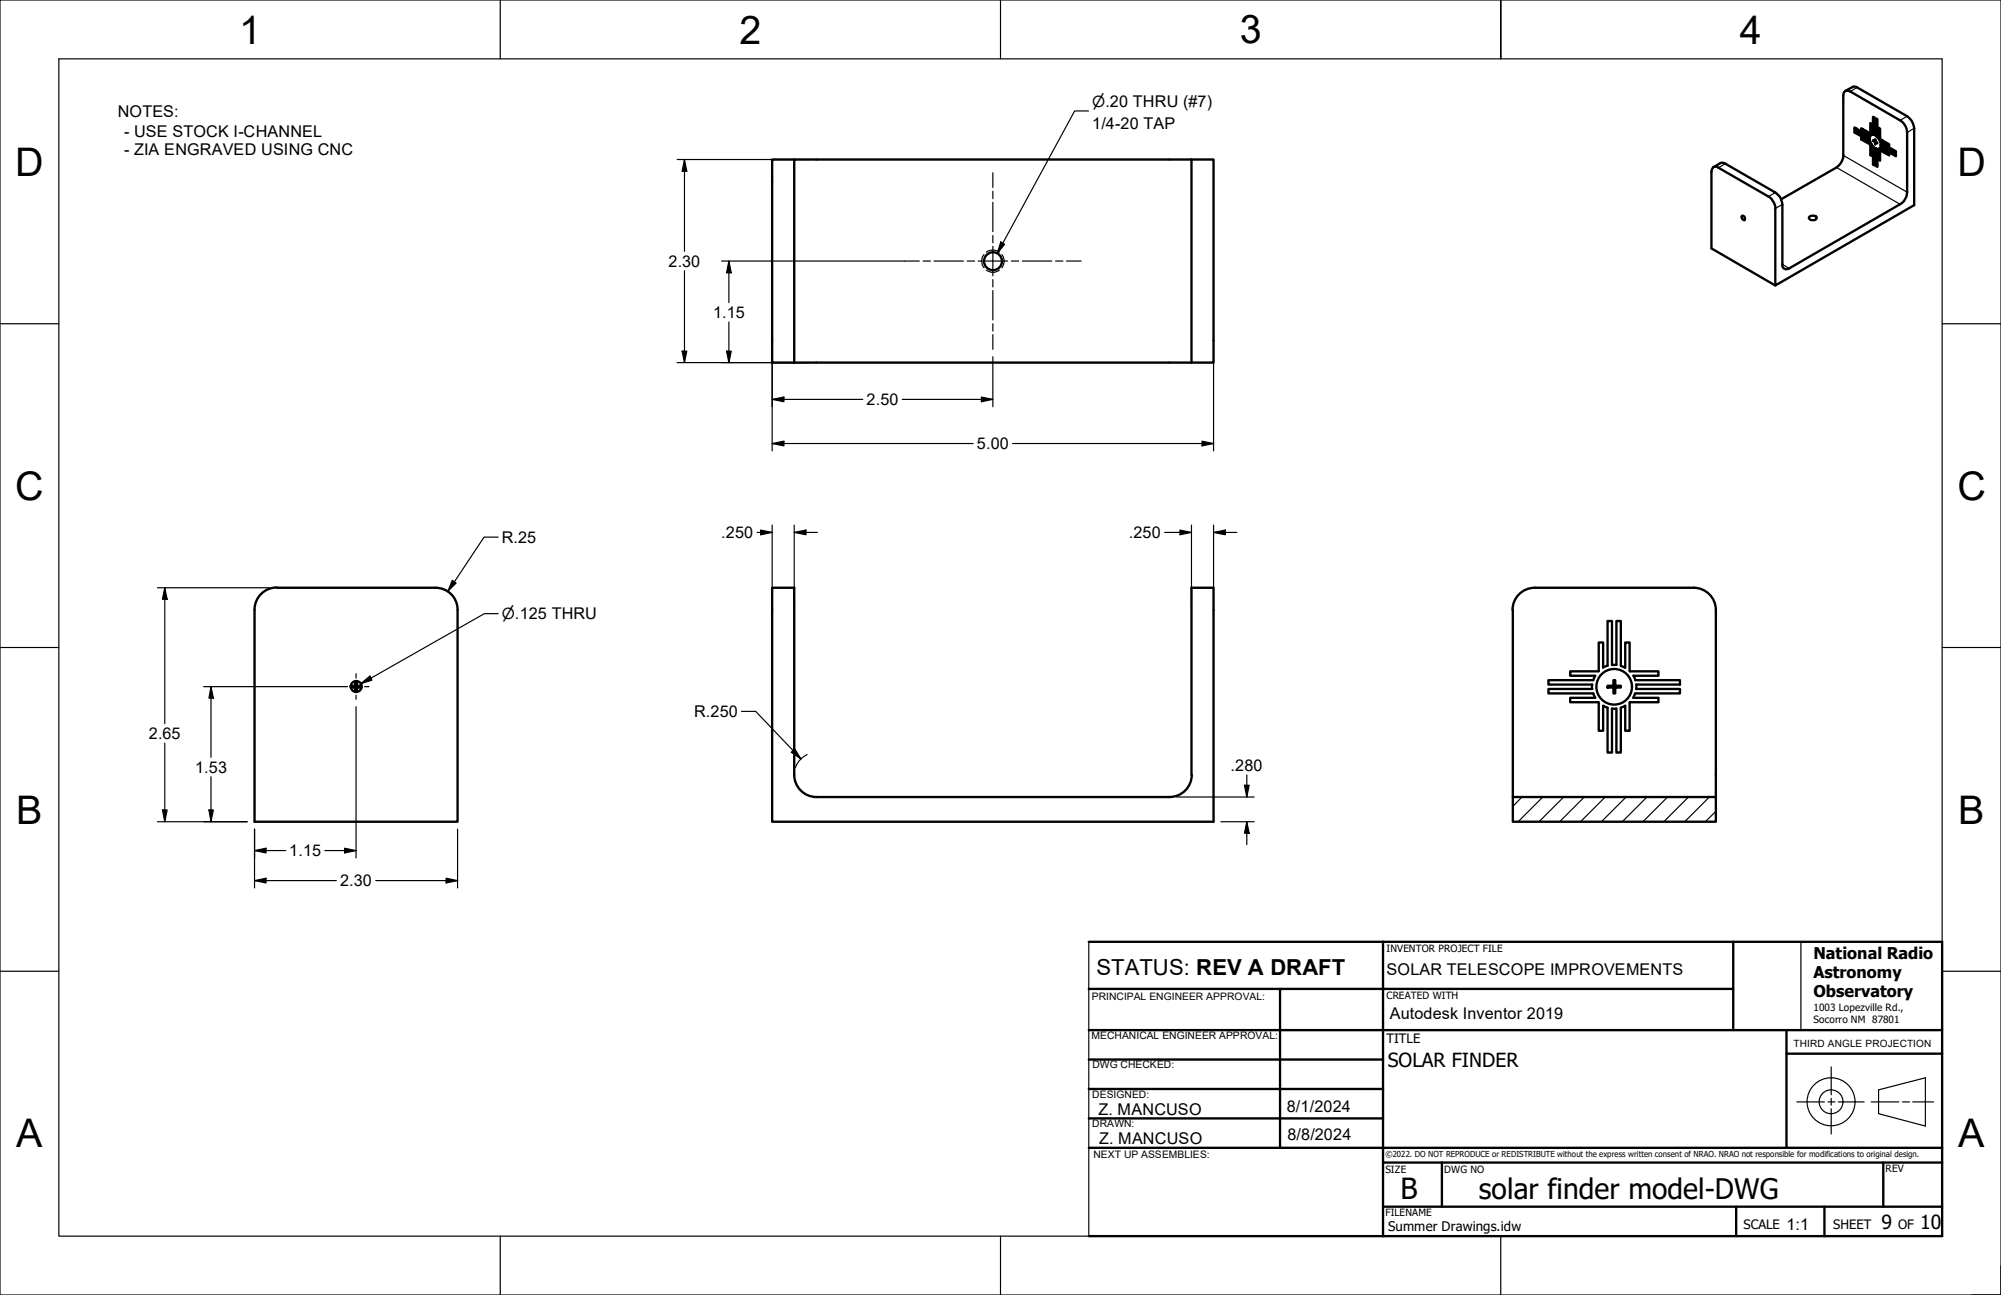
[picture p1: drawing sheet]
<svg xmlns="http://www.w3.org/2000/svg" width="432mm" height="279mm" viewBox="0 0 432 279" stroke-linecap="round" stroke-linejoin="round" font-family="sans-serif">
<!-- layer: Hatch -->
<path d="M328.4 172l-1.9 2M332.9 172l-5.3 5.3M337.4 172l-5.3 5.3M341.9 172l-5.4 5.3M346.4 172l-5.3 5.3M350.9 172l-5.3 5.3M355.4 172l-5.3 5.3M359.9 172l-5.4 5.3M364.4 172l-5.4 5.3M368.9 172l-5.4 5.3M370.3 175.1l-2.3 2.2" fill="none" stroke="#000" stroke-width=".25"/>
<!-- layer: Visible Edges(ANSI) -->
<g fill="none" stroke="#000" stroke-width=".51">
<path d="M398.2 19.6l1.7-.9h.6l11 6.4 1 .9 .6 1.7v16.6l-30 17.3v-17l-.3-.9-.8-1.1-11.2-6.4a.91 .91 0 0 0-1-.1 .91 .91 0 0 0-.5 .9v16.6l13.8 8M171.4 34.4h-4.8v43.8h4.8M257.1 34.4v43.8M257.1 34.4h-85.7v43.8M257.1 34.4h4.8v43.8h-4.8M369.8 36.1l1.5-.9h.7l11.4 6.6a3.1 3.1 0 0 1 1.2 2.3v12.9a.91 .91 0 0 0 .4 1 .91 .91 0 0 0 1.1-.1l23.9-13.8a3.2 3.2 0 0 0 1.5-2.6v-12.9l-.3-1.3-.5-.8-.7-.5-10.7-6.3a.92 .92 0 0 0-1.1-.1 .92 .92 0 0 0-.4 1v13.4l-.6 1.2-.9 .9-11.9 6.9M400.2 28.6l3 1.7 .3-.1M400.5 27.7l-.3 .2v-.4l3.3 1.9-.3 .2-3-1.7M400.5 28.4l-.3 .2v-.4l3.3 1.9M401.6 30.1l2 1.1 .2-.1M402 27.8l-.4 .2v-.3l2.1 1.1-.3 .2-1.8-1M402 29.9l-.4 .2v-.4l2.1 1.2"/>
<path d="M403.2 30.3l.2 .4 .2-.1M403.5 29.4v.3l-.3 .2v-.3M403.6 31.2v2.3l.3-.2M403.7 28.8l-.5 .5 .2-.3M403.7 29.2a1.25 1.25 0 0 1 1.7 .8 1.9 1.9 0 0 1 .3 1.9 1.2 1.2 0 0 1-1.7-.6 1.69 1.69 0 0 1-.3-2.1zM403.8 29.1l.5-.2 .8 .2M403.8 31.1l-.2 .1M403.9 28.6l-.3 .2v-2.3l.3 .2v2h.3M403.9 31.2v.5l.3 .3 .2-.1M404.1 31.6l-.2 .1v2l-.3-.2M404.2 32v3.5l.3-.2M404.2 30.4l.4 .2"/>
<path d="M404.3 30.4h-.1v-.1l.5 .2M404.5 28.5l-.3 .2v-3.5l.3 .1v3.5l.3 .2M404.5 31.9v.4l.3 .1 .3-.1-.3-.2-.3 .2v3.4l-.3-.2M404.6 30.6v.5l.1-.1M404.7 30.4l-.1-.4 .1 .5 .4 .4-.5-.3M404.8 32.4v3.4l.3-.1M404.8 30.6l-.2 .5M405.1 28.8l-.3 .2v-3.5l.3 .2v3.5l.3 .3M405.1 32.3v.2l.6-.1-.3-.1-.3 .2v3.5l-.3-.2M405.4 32.5v2l.3-.2M405.5 29.5l.2 .3M405.7 29.3l-.3 .2v-1.9l.3 .1v2.3l2 1.1v.4l-1.7-1"/>
<path d="M405.9 30.1l.1 .3M406 32.3l-.3 .1v2.3l-.3-.2M406.1 30.9v.7l-.6 .5M406.3 30.3l-.3 .2 .1 .4 3 1.7v.4l-3-1.7M406.4 31.8l-.4 .4 1.7 1v.3l-2-1.1M406.5 31.1l-.4 .2v.3l3 1.7v.4l-3-1.8M375.9 46.6a.52 .52 0 0 1 .6 .2 .52 .52 0 0 1-.1 .7l-.5-.4zM390.4 46.8l.8-.3a.77 .77 0 0 1 .8 .5 .98 .98 0 0 1-1.7 0zM171.4 78.2h85.7M54.9 131.6v45.7h43.8v-45.7M59.7 126.8h34.3M59.7 126.7a4.8 4.8 0 0 0-4.8 4.8"/>
<path d="M94 126.8a4.7 4.7 0 0 1 4.7 4.7M326.5 131.6v40.4M331.2 126.8a4.8 4.8 0 0 0-4.8 4.8M331.2 126.8h34.3a4.8 4.8 0 0 1 4.8 4.8v40.4M75.7 148.3h.9v1M76.6 146.9v1.1h-.9M77 146.9v1.1h1M78 148.3h-1v1M343.6 147.7v1M343.6 148.7h-9.5v.9h9.7l.4 .9-5.4 .1v.9h6.1M344.9 151.5l.1 6.2h.9v-5.4l1 .4M344.9 144.8h-6.1v1h5.4l-.4 1-9.7-.1v1h9.5"/>
<path d="M345 144.8h-.1M345.9 144v-5.4h-.9v6.2M346.9 143.6l-1 .4M346.9 143.6v-9.6h1v9.5l.9-.1v-9.4h1l-.1 9.7 1 .4M346.9 152.7v9.7h1v-9.5h.9v9.5h1v-9.7M346.9 148h1.3v-1.3h.4v1.3h1.2v.3h-1.2v1.3h-.4v-1.3h-1.3zM350.7 144v-5.4h1v6.2M351.7 144.8h.1M351.7 144.8h6.2v1h-5.4M351.8 151.5l-.1 6.2h-1v-5.4l-1 .4M352.5 145.8l.4 .9M352.5 150.6h5.4v.9h-6.2"/>
<path d="M352.8 149.6l-.4 .9M352.9 146.7h9.6v1h-9.4M353.1 148.7h9.4v.9h-9.6M353.1 147.7v1M257.1 167.2v-40.4h4.8v50.5h-95.3v-50.5h4.8v40.4a4.8 4.8 0 0 0 4.8 4.8M257.2 167.2a4.8 4.8 0 0 1-4.8 4.8h-76.3M326.5 172h43.8v5.3h-43.8z"/>
<circle cx="214.3" cy="56.4" r="1.94"/>
<circle cx="76.9" cy="148.1" r="1.17"/>
<circle cx="348.3" cy="148.2" r="3.8"/>
</g>
<!-- layer: Visible Tangent Edges(ANSI) -->
<path d="M400.7 18.9l-1.4 .8M372.3 35.3l-1.5 .9M396.3 36.1l13.7 8M397.8 33.5l13.7 8M411.5 25.1l-1.5 .9M413.1 27.7l-1.6 .9M383.1 41.5l-1.5 .9M384.6 57l1.5 .9M384.6 44.1l-1.5 .9" fill="none" stroke="#000" stroke-width=".25"/>
<!-- layer: Threads(ANSI) -->
<path d="M212.3 54.9a2.26 2.26 0 0 0 0 2.9M212.9 58.3a2.29 2.29 0 0 0 2.7 0M212.9 54.4a2.29 2.29 0 0 1 2.7 0M216.2 54.9a2.26 2.26 0 0 1 0 2.9" fill="none" stroke="#000" stroke-width=".25"/>
<!-- layer: Sketch Geometry(ANSI) -->
<g fill="none" stroke="#000" stroke-width=".25">
<path d="M0 0h431.8v279.4h-431.8zM12.7 12.7h406.4v254h-406.4zM107.9 0v12.7M215.9 0v12.7M323.8 0v12.7v-12.7M0 69.8h12.7M419.1 69.8h12.7M0 139.7h12.7M419.1 139.7h12.7M0 209.5h12.7M234.9 203.2v63.5M298.4 203.2v63.5"/>
<path d="M388.6 203.2v19M419.1 209.5h12.7M387.7 237.7h6M394.5 237.7h1.5M395.2 230.2v6M395.2 237v1.4M395.2 239.2v5.5M396.7 237.7h5.6M403.8 237.7h6M405.4 235.1l10.1-2.6v10.5l-10.1-2.7zM410.5 237.7h1.6M412.7 237.7h4.6"/>
<path d="M107.9 266.7v12.7M215.9 266.7v12.7M323.8 266.7v12.7M431.8 273v6.4h-6.4"/>
<circle cx="395.1" cy="237.7" r="5.2"/>
<circle cx="395.1" cy="237.7" r="2.57"/>
</g>
<path d="M234.9 213.4h139.1M234.9 203.2h63.5M276.2 213.4v34.2M234.9 228.6h63.5M234.9 234.9h63.5M234.9 222.2h63.5M385.5 222.2v25.4M234.9 241.3h63.5M234.9 247.6h63.5M234.9 266.7h63.5" fill="none" stroke="#000" stroke-width=".51"/>
<!-- layer: Title (ANSI) -->
<path d="M298.4 203.2h120.7v63.5h-120.7zM374 203.2v19M298.4 222.2h120.7M385.5 227.3h33.6M298.4 247.6h120.7M298.4 250.8h120.7M311.1 250.8v9.5M406.4 250.8v9.5M298.4 260.3h120.7M374.6 260.3v6.4M393.7 260.3v6.4" fill="none" stroke="#000" stroke-width=".51"/>
<!-- layer: Dimensions(ANSI) -->
<g fill="none" stroke="#000" stroke-width=".25">
<path d="M146.1 34.4h28.5M147.7 34.4l.5 2.6h-1zM147.7 34.4v19.8M234.9 23.9h-3l-16.7 30.8M147.7 58.4v19.8M155.7 56.3h39.5M157.3 56.3l.5 2.6h-1zM157.3 56.3v9M216 52.2l.8 .5-1.6 2zM146.1 78.2h28.5M147.2 75.8h1l-.5 2.4zM156.8 75.8h1l-.5 2.4z"/>
<path d="M157.3 69.5v8.7M166.6 75.1v22.2M214.2 77v10.8M261.9 75.1v22.2M166.6 95.7l2.6-.5v1zM166.6 86.2l2.6-.5v1zM166.6 95.7h43.4M166.6 86.2h19.6M194.7 86.2h19.5M211.8 85.7l2.4 .5-2.4 .5zM218.5 95.7h43.4M259.4 95.2l2.5 .5-2.5 .5z"/>
<path d="M107.5 115.9h-3l-7.9 11.7M163.4 114.9h3.2M164.1 114.4l2.5 .5-2.5 .5zM166.6 113.3v16.7M171.4 114.9l2.5-.5v1zM171.4 114.9h5M171.4 113.3v16.7M251.3 114.9h5.8M254.6 114.4l2.5 .5-2.5 .5zM257.1 113.3v16.7M261.9 114.9l2.5-.5v1zM261.9 114.9h5"/>
<path d="M261.9 113.3v16.7M34 126.8h24.1M35.6 126.8l.5 2.5h-1zM35.6 126.8v29.3M97.6 125.2l.8 .6-1.8 1.8zM107.5 132.4h-3l-26.6 15.1M43.9 148.1h30.1M45.5 148.1l.5 2.5h-.9zM45.5 148.1v15.3M76.8 152.5v32.6M77.9 147.5l1.9-1.6 .5 .8zM160 153.5h3.1l9.7 10.3"/>
<path d="M34 177.3h19.3M35.1 174.8h1l-.5 2.5zM35.6 160.3v17M45.1 174.8h.9l-.5 2.5zM45.5 167.6v9.7M54.9 178.9v12.7M98.7 178.9v12.7M170.8 162.3l.7-.7 1.3 2.2zM174.2 162.8a4.8 4.8 0 0 0-2.5 2.8M253.9 172h16.7M263.5 177.3h7.1M268.5 169.4h1.1l-.6 2.6z"/>
<path d="M269 177.3l.6 2.5h-1.1zM269 167.2v4.8M269 177.3v4.9M54.9 190l2.5-.5v1zM54.9 183.5l2.5-.5v1zM54.9 190h17.7M54.9 183.5h6.8M70.1 183.5h6.7M74.4 183l2.4 .5-2.4 .5zM81.1 190h17.6M96.3 189.5l2.4 .5-2.4 .5z"/>
</g>
<g fill="#000">
<path d="M147.7 34.4l.5 2.6h-1z" fill-rule="evenodd"/>
<path d="M157.3 56.3l.5 2.6h-1z" fill-rule="evenodd"/>
<path d="M216 52.2l.8 .5-1.6 2z" fill-rule="evenodd"/>
<path d="M147.2 75.8h1l-.5 2.4z" fill-rule="evenodd"/>
<path d="M156.8 75.8h1l-.5 2.4z" fill-rule="evenodd"/>
<path d="M166.6 95.7l2.6-.5v1z" fill-rule="evenodd"/>
<path d="M166.6 86.2l2.6-.5v1z" fill-rule="evenodd"/>
<path d="M211.8 85.7l2.4 .5-2.4 .5z" fill-rule="evenodd"/>
<path d="M259.4 95.2l2.5 .5-2.5 .5z" fill-rule="evenodd"/>
<path d="M164.1 114.4l2.5 .5-2.5 .5z" fill-rule="evenodd"/>
<path d="M171.4 114.9l2.5-.5v1z" fill-rule="evenodd"/>
<path d="M254.6 114.4l2.5 .5-2.5 .5z" fill-rule="evenodd"/>
<path d="M261.9 114.9l2.5-.5v1z" fill-rule="evenodd"/>
<path d="M35.6 126.8l.5 2.5h-1z" fill-rule="evenodd"/>
<path d="M97.6 125.2l.8 .6-1.8 1.8z" fill-rule="evenodd"/>
<path d="M45.5 148.1l.5 2.5h-.9z" fill-rule="evenodd"/>
<path d="M77.9 147.5l1.9-1.6 .5 .8z" fill-rule="evenodd"/>
<path d="M35.1 174.8h1l-.5 2.5z" fill-rule="evenodd"/>
<path d="M45.1 174.8h.9l-.5 2.5z" fill-rule="evenodd"/>
<path d="M170.8 162.3l.7-.7 1.3 2.2z" fill-rule="evenodd"/>
<path d="M268.5 169.4h1.1l-.6 2.6z" fill-rule="evenodd"/>
<path d="M269 177.3l.6 2.5h-1.1z" fill-rule="evenodd"/>
<path d="M54.9 190l2.5-.5v1z" fill-rule="evenodd"/>
<path d="M54.9 183.5l2.5-.5v1z" fill-rule="evenodd"/>
<path d="M74.4 183l2.4 .5-2.4 .5z" fill-rule="evenodd"/>
<path d="M96.3 189.5l2.4 .5-2.4 .5z" fill-rule="evenodd"/>
</g>
<!-- layer: Center Mark(ANSI) -->
<g fill="none" stroke="#000" stroke-width=".25">
<path d="M214.2 37.3v3.1M195.2 56.3h3.2M199.2 56.3h1.6M201.5 56.3h6.4M208.7 56.3h1.6M211.1 56.3h6.3M214.2 41.3v1.6M214.2 43.6v6.4M214.2 50.8v1.6M214.2 53.1v6.4M218.2 56.3h1.6M220.6 56.3h6.3"/>
<path d="M227.8 56.3h1.6M230.1 56.3h3.2M214.2 60.3v1.6M214.2 62.7v6.3M214.2 69.8v1.6M214.2 72.2v3.2M74 148.1h1M75.9 148.1h1.9M76.8 145.4v.9M76.8 147.2v1.8M76.8 150v.9M78.7 148.1h.9"/>
</g>
<g font-size="8.5">
<text x="51.6" y="9.4">1</text>
<text x="159.6" y="9.4">2</text>
<text x="267.5" y="9.3">3</text>
<text x="375.5" y="9.4">4</text>
<text x="3.3" y="38">D</text>
<text x="422.4" y="38">D</text>
<text x="3.3" y="107.8">C</text>
<text x="422.4" y="107.8">C</text>
<text x="3.5" y="177.7">B</text>
<text x="422.6" y="177.7">B</text>
<text x="3.5" y="247.5">A</text>
<text x="422.6" y="247.5">A</text>
</g>
<text font-size="6.3" x="302.2" y="258.6">B</text>
<text font-size="6.1" x="319.2" y="258.7">solar finder model-DWG</text>
<text font-size="4.8" x="236.6" y="210.4">STATUS: REV A DRAFT</text>
<g font-size="4.2">
<text x="299.5" y="230.2">SOLAR FINDER</text>
<text x="406" y="265.1">9</text>
<text x="414.3" y="265.1">10</text>
</g>
<g font-size="3.5">
<text x="25.4" y="25.3">NOTES:</text>
<text x="26.8" y="29.7">- USE STOCK I-CHANNEL</text>
<text x="235.7" y="27.9">1/4-20 TAP</text>
<text x="26.8" y="33.5">- ZIA ENGRAVED USING CNC</text>
<text x="144.3" y="57.6">2.30</text>
<text x="153.9" y="68.6">1.15</text>
<text x="187" y="87.4">2.50</text>
<text x="210.8" y="97">5.00</text>
<text x="108.3" y="117.1">R.25</text>
<text x="155.6" y="116.1">.250</text>
<text x="243.6" y="116.1">.250</text>
<text x="149.8" y="154.7">R.250</text>
<text x="32.1" y="159.4">2.65</text>
<text x="42.1" y="166.8">1.53</text>
<text x="265.6" y="166.4">.280</text>
<text x="62.4" y="184.8">1.15</text>
<text x="73.4" y="191.2">2.30</text>
<text x="391.4" y="206.8">National Radio</text>
<text x="299.2" y="210.3">SOLAR TELESCOPE IMPROVEMENTS</text>
<text x="391.4" y="211">Astronomy</text>
<text x="391.4" y="215.1">Observatory</text>
<text x="299.9" y="219.9">Autodesk Inventor 2019</text>
<text x="277.7" y="239.9">8/1/2024</text>
<text x="237" y="240.5">Z. MANCUSO</text>
<text x="277.8" y="246">8/8/2024</text>
<text x="237.2" y="246.9">Z. MANCUSO</text>
<text x="385.5" y="265.3">1:1</text>
</g>
<g font-size="3.3">
<text x="235.7" y="23.1">⌀.20 THRU (#7)</text>
<text x="108.3" y="133.6">⌀.125 THRU</text>
</g>
<text font-size="2.9" x="299.5" y="265.6">Summer Drawings.idw</text>
<g font-size="2.8">
<text x="299.2" y="225">TITLE</text>
<text x="376.2" y="265.1">SCALE</text>
<text x="395.6" y="265.1">SHEET</text>
<text x="409.6" y="265.1">OF</text>
</g>
<g font-size="2.2">
<text x="299.2" y="205.4">INVENTOR PROJECT FILE</text>
<text x="235.6" y="215.6">PRINCIPAL ENGINEER APPROVAL:</text>
<text x="299.2" y="215.5">CREATED WITH</text>
<text x="391.4" y="218.2">1003 Lopezville Rd.,</text>
<text x="391.4" y="220.8">Socorro NM 87801</text>
<text x="235.5" y="224.2">MECHANICAL ENGINEER APPROVAL:</text>
<text x="387" y="225.8">THIRD ANGLE PROJECTION</text>
<text x="235.8" y="230.5">DWG CHECKED:</text>
<text x="235.7" y="236.9">DESIGNED:</text>
<text x="235.7" y="243.1">DRAWN:</text>
<text x="236" y="249.8">NEXT UP ASSEMBLIES:</text>
<text x="299" y="253">SIZE</text>
<text x="311.7" y="253">DWG NO</text>
<text x="406.9" y="252.9">REV</text>
<text x="299" y="262.4">FILENAME</text>
</g>
<text font-size="1.8" x="299" y="249.6">©2022. DO NOT REPRODUCE or REDISTRIBUTE without the express written consent of NRAO. NRAO not responsible for modifications to original design.</text>
</svg>
